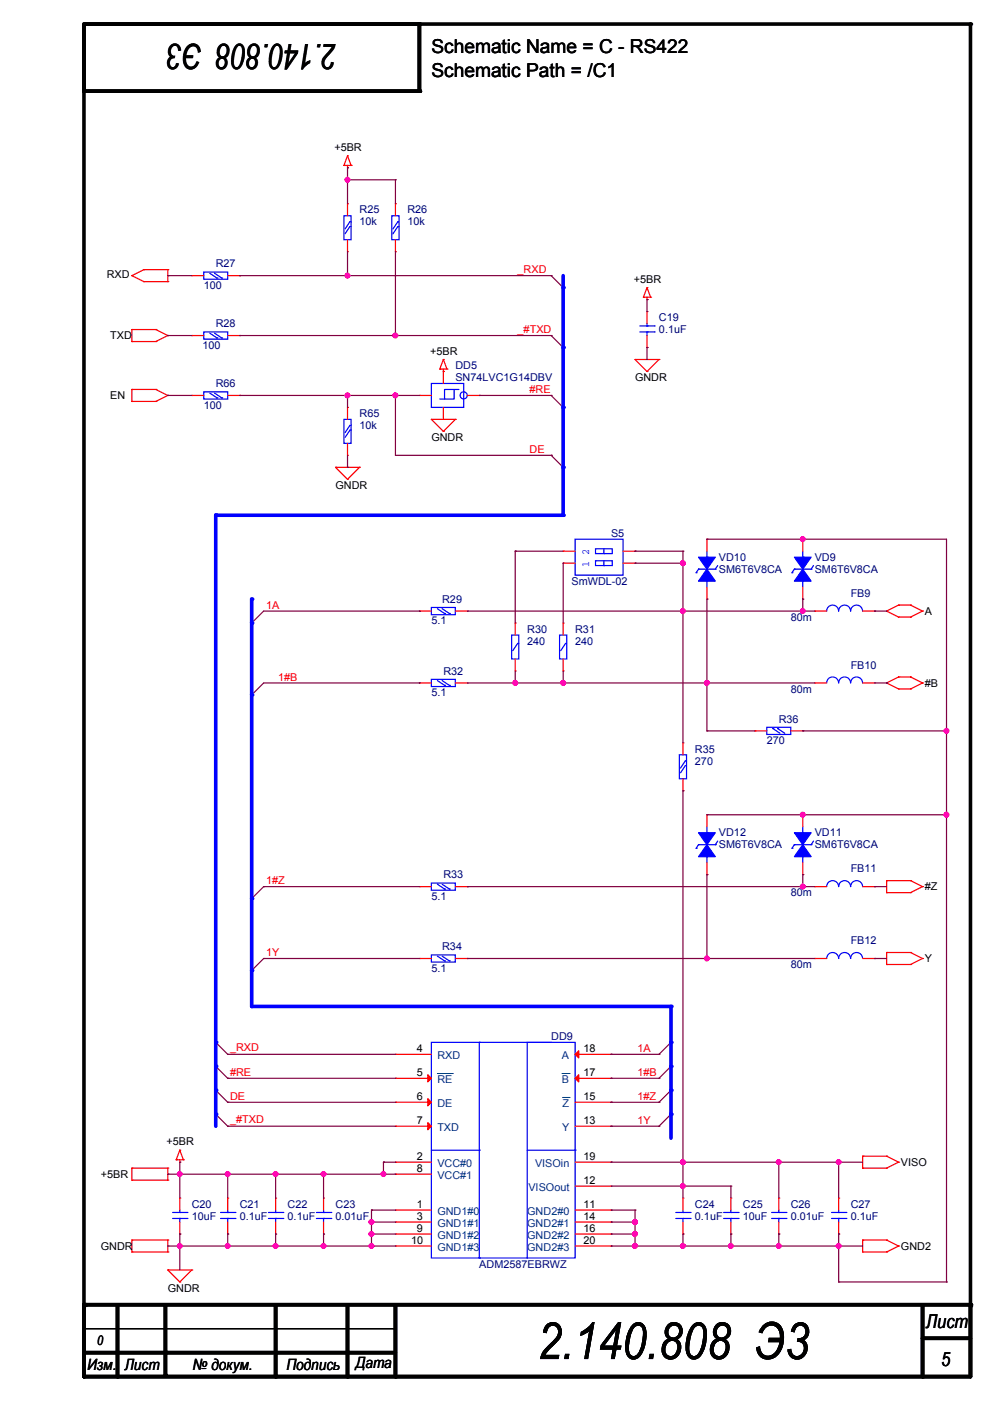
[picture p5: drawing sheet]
<svg xmlns="http://www.w3.org/2000/svg" width="210mm" height="297mm" viewBox="0 0 210 297" stroke-linecap="round" stroke-linejoin="round" font-family="sans-serif">
<path d="M17.8 5.1h188v286.8h-188v-286.5M88.9 5.1v14.2h-71.1M18.1 276.6h187.7M24.9 276.6v15.3M35.1 276.6v15M58.4 276.6v15.3M73.7 276.6v15.3M83.8 276.6v15.3M195.6 276.6v15.3M17.8 286.8h66M195.6 283.7h10.2" fill="none" stroke="#000" stroke-width=".76"/>
<g fill="#000">
<circle cx="17.8" cy="19.3" r=".38"/>
<circle cx="88.9" cy="5.1" r=".38"/>
<circle cx="88.9" cy="19.3" r=".38"/>
<circle cx="205.8" cy="5.1" r=".38"/>
<circle cx="17.8" cy="276.9" r=".38"/>
<circle cx="17.8" cy="276.6" r=".38"/>
<circle cx="18.1" cy="276.6" r=".38"/>
<circle cx="205.8" cy="276.9" r=".38"/>
<circle cx="205.8" cy="276.6" r=".38"/>
<circle cx="17.8" cy="291.9" r=".38"/>
<circle cx="17.8" cy="286.8" r=".38"/>
<circle cx="24.9" cy="291.9" r=".38"/>
<circle cx="35.1" cy="291.6" r=".38"/>
<circle cx="58.4" cy="291.9" r=".38"/>
<circle cx="73.7" cy="291.9" r=".38"/>
<circle cx="83.8" cy="291.9" r=".38"/>
<circle cx="195.6" cy="283.7" r=".38"/>
<circle cx="195.6" cy="291.9" r=".38"/>
</g>
<g fill="none" stroke="#f00" stroke-width=".25">
<path d="M72.9 35.1h.1M72.9 35.1h1.5M73.7 35.6h.1M73.7 33h.1M73.7 35.1v.5M73.7 33l-.8 2.1M73.7 33l.7 2.1M74.4 35.1h.1M28 58.4h.1M28 58.4l2.5 1.3M30.5 59.7h.1M30.5 57.2h.1"/>
<path d="M30.5 59.7h5.1M30.5 57.2l-2.5 1.2M30.5 57.2h5.1M35.6 57.2h.1M35.6 59.7h.1M35.6 57.2v2.5M40.7 58.4h.1M40.7 58.4h2.5M48.3 58.4h2.5M50.8 58.4h.1M28 69.9h.1M28 72.4h.1"/>
<path d="M28 69.9h5M28 69.9v2.5M28 72.4h5M33 69.9h.1M33 72.4h.1M33 69.9l2.6 1.2M35.6 71.1h.1M35.6 71.1l-2.6 1.3M40.7 71.1h.1M40.7 71.1h2.5M48.3 71.1h2.5M50.8 71.1h.1"/>
<path d="M93.2 78.3h.1M93.2 78.3h1.6M94 78.8h.1M94 76.2h.1M94 78.3v3M94 76.2l-.8 2.1M94 76.2l.8 2.1M94.8 78.3h.1M134.6 76.2h.1M134.6 76.2h5.1M134.6 76.2l2.6 2.6M136.4 63h.1"/>
<path d="M136.4 63h1.5M137.2 63.5h.1M137.2 61h.1M137.2 78.8h.1M137.2 66.1h.1M137.2 73.7h.1M137.2 63v.5M137.2 66.1v2.5M137.2 71.1v2.6M137.2 61l-.8 2M137.2 61l.7 2M137.9 63h.1"/>
<path d="M139.7 76.2h.1M139.7 76.2l-2.5 2.6M28 82.6h.1M28 85.1h.1M28 82.6v2.5M28 82.6h5M28 85.1h5M33 82.6h.1M33 85.1h.1M33 82.6l2.6 1.2M35.6 83.8h.1M35.6 83.8l-2.6 1.3"/>
<path d="M40.7 83.8h.1M40.7 83.8h2.5M48.3 83.8h2.5M50.8 83.8h.1M71.1 99.1h.1M71.1 99.1h5.1M71.1 99.1l2.6 2.5M76.2 99.1h.1M76.2 99.1l-2.5 2.5M88.9 83.8h.1M88.9 83.8h2.6M91.5 88.9h.1"/>
<path d="M91.5 88.9h5M91.5 88.9l2.5 2.6M94 91.5h.1M94 88.9h.1M94 86.4v2.5M96.5 88.9h.1M96.5 88.9l-2.5 2.6M99.1 83.8h2.5M101.6 83.8h.1M73.7 101.6h.1M88.9 129.6h.1M88.9 129.6h2.6"/>
<path d="M96.5 129.6h2.6M99.1 129.6h.1M172.7 129.6h.1M172.7 129.6h2.6M182.9 129.6h2.5M185.4 129.6h.1M188 129.6h.1M188 129.6l2.5 1.2M190.5 128.3h.1M190.5 130.8h.1M190.5 128.3l-2.5 1.3M190.5 128.3h2.6"/>
<path d="M190.5 130.8h2.6M193.1 128.3h.1M193.1 130.8h.1M193.1 128.3l2.5 1.3M195.6 129.6h.1M195.6 129.6l-2.5 1.2M88.9 144.8h.1M88.9 144.8h2.6M96.5 144.8h2.6M99.1 144.8h.1M144.8 157.5h.1M144.8 157.5v2.5"/>
<path d="M172.7 144.8h.1M172.7 144.8h2.6M182.9 144.8h2.5M185.4 144.8h.1M188 144.8h.1M188 144.8l2.5 1.3M190.5 143.5h.1M190.5 146.1h.1M190.5 143.5l-2.5 1.3M190.5 143.5h2.6M190.5 146.1h2.6M193.1 143.5h.1"/>
<path d="M193.1 146.1h.1M193.1 143.5l2.5 1.3M195.6 144.8h.1M195.6 144.8l-2.5 1.3M144.8 167.7h.1M144.8 165.1v2.6M188 189.3h.1M188 186.7h.1M188 186.7h5.1M188 189.3h5.1M188 186.7v2.6M193.1 186.7h.1"/>
<path d="M193.1 189.3h.1M193.1 186.7l2.5 1.3M195.6 188h.1M195.6 188l-2.5 1.3M172.7 203.2h.1M172.7 203.2h2.6M182.9 203.2h2.5M185.4 203.2h.1M188 204.5h.1M188 202h.1M188 202v2.5M188 202h5.1"/>
<path d="M188 204.5h5.1M193.1 202h.1M193.1 204.5h.1M193.1 202l2.5 1.2M195.6 203.2h.1M195.6 203.2l-2.5 1.3M83.8 223.5h.1M83.8 223.5h7.7M28 250.2h.1M28 247.7h.1M28 247.7v2.5M28 247.7h7.6"/>
<path d="M28 250.2h7.6M35.6 247.7h.1M35.6 250.2h.1M35.6 247.7v2.5M37.4 245.9h.1M37.4 245.9h1.5M38.1 246.4h.1M38.1 243.9h.1M38.1 254h.1M38.1 245.9v.5M38.1 254v2.6M38.1 259.1v2.5"/>
<path d="M38.1 243.9l-.7 2M38.1 243.9l.8 2M38.9 245.9h.1M48.3 254h.1M48.3 254v2.6M48.3 259.1v2.5M58.4 254h.1M58.4 254v2.6M58.4 259.1v2.5M68.6 254h.1M68.6 254v2.6M68.6 259.1v2.5"/>
<path d="M83.8 246.4h.1M83.8 259.1h.1M83.8 246.4h7.7M83.8 259.1h7.7M144.8 254h.1M144.8 254v2.6M144.8 259.1v2.5M155 254h.1M155 254v2.6M155 259.1v2.5M165.1 254h.1M165.1 254v2.6"/>
<path d="M165.1 259.1v2.5M177.8 254h.1M177.8 254v2.6M177.8 259.1v2.5M182.9 247.7h.1M182.9 245.1h.1M182.9 247.7h5.1M182.9 245.1h5.1M182.9 245.1v2.6M188 245.1h.1M188 247.7h.1M188 245.1l2.5 1.3"/>
<path d="M190.5 246.4h.1M190.5 246.4l-2.5 1.3M28 265.5h.1M28 262.9h.1M28 262.9v2.6M28 262.9h7.6M28 265.5h7.6M35.6 262.9h.1M35.6 265.5h.1M35.6 269.3h.1M35.6 262.9v2.6M35.6 269.3h5.1"/>
<path d="M35.6 269.3l2.5 2.5M38.1 271.8h.1M38.1 261.6h.1M40.7 269.3h.1M40.7 269.3l-2.6 2.5M48.3 261.6h.1M58.4 261.6h.1M68.6 261.6h.1M144.8 261.6h.1M155 261.6h.1M165.1 261.6h.1M177.8 261.6h.1"/>
<path d="M182.9 265.5h.1M182.9 262.9h.1M182.9 262.9h5.1M182.9 265.5h5.1M182.9 262.9v2.6M188 262.9h.1M188 265.5h.1M188 262.9l2.5 1.3M190.5 264.2h.1M190.5 264.2l-2.5 1.3"/>
</g>
<g fill="none" stroke="#800040" stroke-width=".25">
<path d="M116.9 58.4h.1M116.9 58.4l2.5 2.6M116.9 71.1h.1M116.9 71.1l2.5 2.6M116.9 83.8h.1M116.9 96.5h.1M116.9 83.8l2.5 2.6M116.9 96.5l2.5 2.6M53.4 132.1h.1M55.9 129.6l-2.5 2.5M53.4 147.3h.1M55.9 144.8l-2.5 2.5"/>
<path d="M53.4 190.5h.1M55.9 188l-2.5 2.5M53.4 205.8h.1M55.9 203.2l-2.5 2.6M45.7 221h.1M45.7 236.2h.1M45.7 226.1h.1M45.7 231.2h.1M45.7 221l2.6 2.5M45.7 236.2l2.6 2.6M45.7 226.1l2.6 2.5M45.7 231.2l2.6 2.5"/>
<path d="M139.7 223.5h.1M139.7 228.6h.1M139.7 233.7h.1M139.7 238.8h.1M142.3 221l-2.6 2.5M142.3 226.1l-2.6 2.5M142.3 231.2l-2.6 2.5M142.3 236.2l-2.6 2.6"/>
</g>
<path d="M17.8 277.4h.1M17.8 276.9v.5M17.8 281.7h.1M17.8 281.7h66" fill="none" stroke="#000" stroke-width=".25"/>
<g fill="none" stroke="#00f" stroke-width=".25">
<path d="M43.2 57.7h5.1v1.5h-5.1zM44.5 57.9l1.5 1M45.5 57.9l1.5 1M46 58.9h.1M47 58.9h.1M43.2 70.4h5.1v1.5h-5.1zM44.5 70.6l1.5 1M45.5 70.6l1.5 1M46 71.6h.1M47 71.6h.1M135.7 70.4h3M135.7 69.1h3"/>
<path d="M137.2 69.1h.1M137.2 70.4h.1M137.2 68.6v.5M137.2 70.4v.7M138.7 70.4h.1M138.7 69.1h.1M43.2 83.1h5.1v1.5h-5.1zM44.5 83.3l1.5 1M45.5 83.3l1.5 1M46 84.3h.1M47 84.3h.1M91.5 81.3h6.8v5.1h-6.8z"/>
<path d="M96.3 82.6v2h-3.1M97.3 82.6h-3v2M91.5 128.8h5v1.5h-5zM92.7 129.1l1.6 1M93.7 129.1l1.6 1M94.3 130.1h.1M95.3 130.1h.1M175.3 129.6a1.26 1.26 0 0 1 1.2-1.3 1.26 1.26 0 0 1 1.3 1.3M177.8 129.6a1.26 1.26 0 0 1 1.3-1.3 1.26 1.26 0 0 1 1.2 1.3M180.4 129.6a1.26 1.26 0 0 1 1.2-1.3 1.26 1.26 0 0 1 1.3 1.3M91.5 144h5v1.6h-5zM92.7 144.3l1.6 1"/>
<path d="M93.7 144.3l1.6 1M94.3 145.3h.1M95.3 145.3h.1M175.3 144.8a1.26 1.26 0 0 1 1.2-1.3 1.26 1.26 0 0 1 1.3 1.3M177.8 144.8a1.26 1.26 0 0 1 1.3-1.3 1.26 1.26 0 0 1 1.2 1.3M180.4 144.8a1.26 1.26 0 0 1 1.2-1.3 1.26 1.26 0 0 1 1.3 1.3M144 160h1.6v5.1h-1.6zM145.3 162.3h.1M145.3 161.3h.1M145.3 162.3l-1 1.6M145.3 161.3l-1 1.5M175.3 203.2a1.26 1.26 0 0 1 1.2-1.2 1.26 1.26 0 0 1 1.3 1.2"/>
<path d="M177.8 203.2a1.26 1.26 0 0 1 1.3-1.2 1.26 1.26 0 0 1 1.2 1.2M180.4 203.2a1.26 1.26 0 0 1 1.2-1.2 1.26 1.26 0 0 1 1.3 1.2M91.5 221h10.1v45.7h-10.1zM101.6 221h.1M101.6 221h15.3M111.8 221h10.1v45.7h-10.1zM36.6 258.3h3M36.6 257.1h3M38.1 257.1h.1M38.1 258.3h.1M38.1 256.6v.5M38.1 258.3v.8"/>
<path d="M39.6 258.3h.1M39.6 257.1h.1M46.8 258.3h3M46.8 257.1h3M48.3 257.1h.1M48.3 258.3h.1M48.3 256.6v.5M48.3 258.3v.8M49.8 258.3h.1M49.8 257.1h.1M56.9 258.3h3.1M56.9 257.1h3.1"/>
<path d="M58.4 257.1h.1M58.4 258.3h.1M58.4 256.6v.5M58.4 258.3v.8M60 258.3h.1M60 257.1h.1M67.1 258.3h3M67.1 257.1h3M68.6 257.1h.1M68.6 258.3h.1M68.6 256.6v.5M68.6 258.3v.8"/>
<path d="M70.1 258.3h.1M70.1 257.1h.1M91.5 243.9h10.1M101.6 243.9h.1M111.8 243.9h10.1M121.9 243.9h.1M143.3 258.3h3M143.3 257.1h3M144.8 257.1h.1M144.8 258.3h.1M144.8 256.6v.5M144.8 258.3v.8"/>
<path d="M146.3 258.3h.1M146.3 257.1h.1M153.4 258.3h3.1M153.4 257.1h3.1M155 257.1h.1M155 258.3h.1M155 256.6v.5M155 258.3v.8M156.5 258.3h.1M156.5 257.1h.1M163.6 258.3h3M163.6 257.1h3"/>
<path d="M165.1 257.1h.1M165.1 258.3h.1M165.1 256.6v.5M165.1 258.3v.8M166.6 258.3h.1M166.6 257.1h.1M176.3 258.3h3M176.3 257.1h3M177.8 257.1h.1M177.8 258.3h.1M177.8 256.6v.5M177.8 258.3v.8"/>
<path d="M179.3 258.3h.1M179.3 257.1h.1M101.6 266.7h.1M101.6 266.7h10.2"/>
<circle cx="98.3" cy="83.8" r=".76"/>
</g>
<path d="M90.7 227.9l.8 .7-.8 .8z" fill="#f00"/>
<path d="M83.8 228.6h.1M83.8 228.6h7.7M90.7 227.9l.8 .7-.8 .8z" fill="none" stroke="#f00" stroke-width=".25"/>
<path d="M92.7 227.6h3.2M95.9 227.6h.1" fill="none" stroke="#004080" stroke-width=".21"/>
<path d="M90.7 232.9l.8 .8-.8 .8z" fill="#f00"/>
<path d="M83.8 233.7h.1M83.8 233.7h7.7M90.7 232.9l.8 .8-.8 .8z" fill="none" stroke="#f00" stroke-width=".25"/>
<path d="M90.7 238l.8 .8-.8 .7z" fill="#f00"/>
<g fill="none" stroke="#f00" stroke-width=".25">
<path d="M83.8 238.8h.1M83.8 238.8h7.7M90.7 238l.8 .8-.8 .7zM121.9 238.8h7.7M121.9 233.7h7.7M129.6 238.8h.1M129.6 233.7h.1M83.8 248.9h.1M83.8 248.9h7.7M121.9 256.6h7.7M121.9 251.5h7.7M121.9 259.1h7.7"/>
<path d="M129.6 256.6h.1M129.6 251.5h.1M129.6 259.1h.1M83.8 264.2h.1M83.8 261.6h.1M83.8 264.2h7.7M83.8 261.6h7.7M121.9 261.6h7.7M129.6 261.6h.1"/>
</g>
<path d="M119.3 232.7h1.4M120.7 232.7h.1" fill="none" stroke="#004080" stroke-width=".21"/>
<path d="M122.7 227.9v1.5l-.8-.8z" fill="#f00"/>
<path d="M121.9 228.6h7.7M122.7 227.9v1.5l-.8-.8zM129.6 228.6h.1" fill="none" stroke="#f00" stroke-width=".25"/>
<path d="M119.1 227.6h1.6M120.7 227.6h.1" fill="none" stroke="#004080" stroke-width=".21"/>
<path d="M122.7 222.8v1.5l-.8-.8z" fill="#f00"/>
<g fill="none" stroke="#f00" stroke-width=".25">
<path d="M172.7 188h.1M172.7 188h2.6M182.9 188h2.5M185.4 188h.1M121.9 223.5h7.7M122.7 222.8v1.5l-.8-.8zM129.6 223.5h.1M83.8 256.6h.1M83.8 256.6h7.7M121.9 246.4h7.7M129.6 246.4h.1M121.9 264.2h7.7"/>
<path d="M129.6 264.2h.1"/>
</g>
<path d="M175.3 188a1.26 1.26 0 0 1 1.2-1.3 1.26 1.26 0 0 1 1.3 1.3M177.8 188a1.26 1.26 0 0 1 1.3-1.3 1.26 1.26 0 0 1 1.2 1.3M180.4 188a1.26 1.26 0 0 1 1.2-1.3 1.26 1.26 0 0 1 1.3 1.3" fill="none" stroke="#00f" stroke-width=".25"/>
<path d="M168.4 118.1h3.6l-1.8 2.6z" fill-rule="evenodd" fill="#00f"/>
<path d="M168.4 118.1h3.6l-1.8 2.6zM168.4 120.7h.1M168.4 120.7h3.6" fill="none" stroke="#00f" stroke-width=".25"/>
<path d="M170.2 120.7l1.8 2.5h-3.6z" fill-rule="evenodd" fill="#00f"/>
<path d="M170.2 118.1h.1M170.2 116.9v1.2M172.5 119.9l-.5 .8M167.9 121.4h.1M168.4 120.7l-.5 .7M170.2 120.7l1.8 2.5h-3.6zM170.2 123.2h.1M170.2 123.2v1.3M172 120.7h.1" fill="none" stroke="#00f" stroke-width=".25"/>
<path d="M170.2 114.3h.1M170.2 114.3v2.6M170.2 127h.1M170.2 124.5v2.5" fill="none" stroke="#f00" stroke-width=".25"/>
<path d="M148.1 176.6h3.6l-1.8 2.5z" fill-rule="evenodd" fill="#00f"/>
<path d="M148.1 176.6h3.6l-1.8 2.5zM148.1 179.1h.1M148.1 179.1h3.6" fill="none" stroke="#00f" stroke-width=".25"/>
<path d="M149.9 179.1l1.8 2.5h-3.6z" fill-rule="evenodd" fill="#00f"/>
<path d="M147.6 179.9h.1M148.1 179.1l-.5 .8M149.9 179.1l1.8 2.5h-3.6zM149.9 176.6h.1M149.9 175.3v1.3M151.7 179.1h.1M152.2 178.3l-.5 .8M149.9 181.6h.1M149.9 181.6v1.3" fill="none" stroke="#00f" stroke-width=".25"/>
<path d="M149.9 172.7h.1M149.9 172.7v2.6M149.9 185.4h.1M149.9 182.9v2.5" fill="none" stroke="#f00" stroke-width=".25"/>
<path d="M148.1 118.1h3.6l-1.8 2.6z" fill-rule="evenodd" fill="#00f"/>
<path d="M148.1 118.1h3.6l-1.8 2.6zM148.1 120.7h.1M148.1 120.7h3.6" fill="none" stroke="#00f" stroke-width=".25"/>
<path d="M149.9 120.7l1.8 2.5h-3.6z" fill-rule="evenodd" fill="#00f"/>
<g fill="none" stroke="#00f" stroke-width=".25">
<path d="M121.9 114.3h10.2v7.6h-10.2zM126.3 116.4h3.5v1h-3.5zM126.3 118.9h3.5v1h-3.5zM128 119.9h.1M128 117.4h.1M128 116.4v1M128 118.9v1M149.9 118.1h.1M149.9 116.9v1.2M152.2 119.9l-.5 .8M108.5 134.6h1.5v5.1h-1.5zM109.7 136.4h.1"/>
<path d="M109.7 136.4l-1 1.5M147.6 121.4h.1M148.1 120.7l-.5 .7M149.9 120.7l1.8 2.5h-3.6zM149.9 123.2h.1M149.9 123.2v1.3M151.7 120.7h.1M91.5 187.2h5v1.5h-5zM92.7 187.5l1.6 1M93.7 187.5l1.6 1M94.3 188.5h.1M95.3 188.5h.1"/>
<path d="M91.5 202.5h5v1.5h-5zM92.7 202.7l1.6 1M93.7 202.7l1.6 1M94.3 203.7h.1M95.3 203.7h.1"/>
</g>
<g fill="none" stroke="#f00" stroke-width=".25">
<path d="M119.4 119.4h.1M119.4 116.9h.1M119.4 119.4h2.5M119.4 116.9h2.5M132.1 119.4h2.5M132.1 116.9h2.5M134.6 116.9h.1M134.6 119.4h.1M149.9 114.3h.1M149.9 114.3v2.6M109.2 132.1h.1M109.2 132.1v2.5"/>
<path d="M109.2 139.7v2.6M149.9 127h.1M149.9 124.5v2.5M109.2 142.3h.1M88.9 188h.1M88.9 188h2.6M96.5 188h2.6M99.1 188h.1M88.9 203.2h.1M88.9 203.2h2.6M96.5 203.2h2.6M99.1 203.2h.1"/>
</g>
<path d="M168.4 176.6h3.6l-1.8 2.5z" fill-rule="evenodd" fill="#00f"/>
<path d="M168.4 176.6h3.6l-1.8 2.5zM168.4 179.1h.1M168.4 179.1h3.6" fill="none" stroke="#00f" stroke-width=".25"/>
<path d="M170.2 179.1l1.8 2.5h-3.6z" fill-rule="evenodd" fill="#00f"/>
<g fill="none" stroke="#00f" stroke-width=".25">
<path d="M72.9 45.7h1.5v5.1h-1.5zM74.2 48h.1M74.2 47h.1M74.2 48l-1 1.6M74.2 47l-1 1.5M83.1 45.7h1.5v5.1h-1.5zM84.3 48h.1M84.3 47h.1M84.3 48l-1 1.6M84.3 47l-1 1.5M72.9 88.9h1.5v5.1h-1.5zM74.2 91.2h.1"/>
<path d="M74.2 90.2h.1M74.2 91.2l-1 1.5M74.2 90.2l-1 1.5M118.6 134.6h1.6v5.1h-1.6zM119.9 136.4h.1M119.9 136.4l-1 1.5M162.6 154.2h5.1v1.5h-5.1zM163.9 154.5h.1M163.9 154.5l1.5 1M164.9 154.5h.1M164.9 154.5l1.5 1M167.9 179.9h.1"/>
<path d="M168.4 179.1l-.5 .8M170.2 179.1l1.8 2.5h-3.6zM170.2 176.6h.1M170.2 175.3v1.3M172 179.1h.1M172.5 178.3l-.5 .8M170.2 181.6h.1M170.2 181.6v1.3"/>
</g>
<g fill="none" stroke="#f00" stroke-width=".25">
<path d="M73.7 53.4h.1M73.7 43.2h.1M73.7 43.2v2.5M73.7 50.8v2.6M83.8 53.4h.1M83.8 43.2h.1M83.8 43.2v2.5M83.8 50.8v2.6M73.7 96.5h.1M73.7 86.4h.1M73.7 86.4v2.5M73.7 94v2.5"/>
<path d="M119.4 132.1h.1M119.4 132.1v2.5M119.4 139.7v2.6M119.4 142.3h.1M160 155h.1M160 155h2.6M167.7 155h2.5M170.2 155h.1M170.2 172.7h.1M170.2 172.7v2.6M170.2 185.4h.1M170.2 182.9v2.5"/>
</g>
<path d="M170.2 188h.1M170.2 185.4h.1M170.2 188h2.5M170.2 185.4v2.6M38.1 264.2h.1M38.1 264.2v5.1M68.6 264.2h.1M68.6 264.2h10.2" fill="none" stroke="#800040" stroke-width=".25"/>
<circle cx="78.7" cy="264.2" r=".5" fill="#f0f"/>
<circle cx="78.7" cy="264.2" r=".5" fill="none" stroke="#f0f" stroke-width=".25"/>
<circle cx="68.6" cy="264.2" r=".5" fill="#f0f"/>
<circle cx="68.6" cy="264.2" r=".5" fill="none" stroke="#f0f" stroke-width=".25"/>
<path d="M99.1 144.8h10.1M109.2 144.8h.1M38.1 246.4h.1M38.1 246.4v2.5M78.8 264.2h.1M78.8 264.2h5" fill="none" stroke="#800040" stroke-width=".25"/>
<circle cx="109.2" cy="144.8" r=".5" fill="#f0f"/>
<circle cx="109.2" cy="144.8" r=".5" fill="none" stroke="#f0f" stroke-width=".25"/>
<path d="M73.7 35.6h.1M73.7 38.1h.1M73.7 35.6v2.5M73.7 38.1h10.1M83.8 38.1h.1M83.8 38.1v5.1" fill="none" stroke="#800040" stroke-width=".25"/>
<circle cx="73.7" cy="38.1" r=".5" fill="#f0f"/>
<circle cx="73.7" cy="38.1" r=".5" fill="none" stroke="#f0f" stroke-width=".25"/>
<path d="M170.2 172.7h.1M170.2 172.7h30.5" fill="none" stroke="#800040" stroke-width=".25"/>
<path d="M45.7 221v5.1" fill="none" stroke="#00f" stroke-width=".76"/>
<circle cx="45.7" cy="221" r=".38" fill="#00f"/>
<path d="M170.2 114.3h.1M170.2 114.3h30.5M38.1 248.9h.1M38.1 248.9v5.1" fill="none" stroke="#800040" stroke-width=".25"/>
<path d="M142.3 213.4v7.6" fill="none" stroke="#00f" stroke-width=".76"/>
<circle cx="142.3" cy="213.4" r=".38" fill="#00f"/>
<path d="M53.4 213.4h88.9" fill="none" stroke="#00f" stroke-width=".76"/>
<circle cx="53.4" cy="213.4" r=".38" fill="#00f"/>
<path d="M53.4 127v5.1" fill="none" stroke="#00f" stroke-width=".76"/>
<circle cx="53.4" cy="127" r=".38" fill="#00f"/>
<path d="M129.6 223.5h.1M129.6 228.6h.1M129.6 233.7h.1M129.6 238.8h.1M129.6 223.5h10.1M129.6 228.6h10.1M129.6 233.7h10.1M129.6 238.8h10.1" fill="none" stroke="#800040" stroke-width=".25"/>
<path d="M142.3 221v5.1" fill="none" stroke="#00f" stroke-width=".76"/>
<circle cx="142.3" cy="221" r=".38" fill="#00f"/>
<path d="M142.3 226.1v5.1" fill="none" stroke="#00f" stroke-width=".76"/>
<circle cx="142.3" cy="226.1" r=".38" fill="#00f"/>
<path d="M142.3 231.2v5" fill="none" stroke="#00f" stroke-width=".76"/>
<circle cx="142.3" cy="231.2" r=".38" fill="#00f"/>
<path d="M142.3 236.2v5.1" fill="none" stroke="#00f" stroke-width=".76"/>
<circle cx="142.3" cy="236.2" r=".38" fill="#00f"/>
<path d="M53.4 132.1v15.2" fill="none" stroke="#00f" stroke-width=".76"/>
<circle cx="53.4" cy="132.1" r=".38" fill="#00f"/>
<path d="M53.4 205.8v7.6" fill="none" stroke="#00f" stroke-width=".76"/>
<circle cx="53.4" cy="205.8" r=".38" fill="#00f"/>
<path d="M53.4 190.5v15.3" fill="none" stroke="#00f" stroke-width=".76"/>
<circle cx="53.4" cy="190.5" r=".38" fill="#00f"/>
<path d="M53.4 147.3v43.2" fill="none" stroke="#00f" stroke-width=".76"/>
<circle cx="53.4" cy="147.3" r=".38" fill="#00f"/>
<path d="M35.6 71.1h.1M35.6 71.1h5.1M83.8 71.1h.1M83.8 71.1h33.1M170.2 129.6h.1M170.2 127h.1M170.2 129.6h2.5M170.2 127v2.6" fill="none" stroke="#800040" stroke-width=".25"/>
<circle cx="83.8" cy="71.1" r=".5" fill="#f0f"/>
<circle cx="83.8" cy="71.1" r=".5" fill="none" stroke="#f0f" stroke-width=".25"/>
<path d="M73.7 58.4h.1M73.7 53.4v5M73.7 58.4h43.2" fill="none" stroke="#800040" stroke-width=".25"/>
<circle cx="73.7" cy="58.4" r=".5" fill="#f0f"/>
<circle cx="73.7" cy="58.4" r=".5" fill="none" stroke="#f0f" stroke-width=".25"/>
<path d="M35.6 58.4h.1M35.6 58.4h5.1M83.8 53.4v17.7M83.8 71.1h.1M38.1 248.9h.1M38.1 248.9h10.2M38.1 264.2h.1M38.1 264.2h20.3M48.3 264.2h.1" fill="none" stroke="#800040" stroke-width=".25"/>
<circle cx="58.4" cy="264.2" r=".5" fill="#f0f"/>
<circle cx="58.4" cy="264.2" r=".5" fill="none" stroke="#f0f" stroke-width=".25"/>
<circle cx="48.3" cy="264.2" r=".5" fill="#f0f"/>
<circle cx="48.3" cy="264.2" r=".5" fill="none" stroke="#f0f" stroke-width=".25"/>
<path d="M38.1 261.6h.1M38.1 261.6v2.6" fill="none" stroke="#800040" stroke-width=".25"/>
<circle cx="38.1" cy="264.2" r=".5" fill="#f0f"/>
<circle cx="38.1" cy="264.2" r=".5" fill="none" stroke="#f0f" stroke-width=".25"/>
<path d="M68.6 248.9h.1M68.6 248.9v5.1M68.6 248.9h12.7M48.3 261.6h.1M48.3 261.6v2.6M58.4 261.6h.1M58.4 264.2h.1M58.4 261.6v2.6M68.6 261.6h.1M68.6 261.6v2.6h-10.2" fill="none" stroke="#800040" stroke-width=".25"/>
<circle cx="81.3" cy="248.9" r=".5" fill="#f0f"/>
<circle cx="81.3" cy="248.9" r=".5" fill="none" stroke="#f0f" stroke-width=".25"/>
<circle cx="68.6" cy="248.9" r=".5" fill="#f0f"/>
<circle cx="68.6" cy="248.9" r=".5" fill="none" stroke="#f0f" stroke-width=".25"/>
<path d="M48.3 248.9h.1M48.3 248.9h20.3M48.3 248.9v5.1M58.4 248.9h.1M58.4 248.9v5.1" fill="none" stroke="#800040" stroke-width=".25"/>
<circle cx="58.4" cy="248.9" r=".5" fill="#f0f"/>
<circle cx="58.4" cy="248.9" r=".5" fill="none" stroke="#f0f" stroke-width=".25"/>
<circle cx="48.3" cy="248.9" r=".5" fill="#f0f"/>
<circle cx="48.3" cy="248.9" r=".5" fill="none" stroke="#f0f" stroke-width=".25"/>
<path d="M78.8 256.6h.1M78.8 259.1h.1M78.8 256.6h5M78.8 256.6v7.6M78.8 259.1h5M81.3 248.9h.1M81.3 246.4h.1M81.3 248.9h2.5M81.3 246.4v2.5M78.8 261.6h.1M78.8 261.6h5" fill="none" stroke="#800040" stroke-width=".25"/>
<circle cx="78.7" cy="261.6" r=".5" fill="#f0f"/>
<circle cx="78.7" cy="261.6" r=".5" fill="none" stroke="#f0f" stroke-width=".25"/>
<circle cx="78.7" cy="259.1" r=".5" fill="#f0f"/>
<circle cx="78.7" cy="259.1" r=".5" fill="none" stroke="#f0f" stroke-width=".25"/>
<path d="M165.1 246.4h.1M165.1 246.4h12.7M165.1 246.4v7.6M177.8 246.4h.1M177.8 246.4v7.6M165.1 264.2h12.7M177.8 264.2h.1" fill="none" stroke="#800040" stroke-width=".25"/>
<circle cx="177.8" cy="246.4" r=".5" fill="#f0f"/>
<circle cx="177.8" cy="246.4" r=".5" fill="none" stroke="#f0f" stroke-width=".25"/>
<path d="M129.6 251.5h15.2M144.8 251.5h.1" fill="none" stroke="#800040" stroke-width=".25"/>
<circle cx="144.8" cy="251.5" r=".5" fill="#f0f"/>
<circle cx="144.8" cy="251.5" r=".5" fill="none" stroke="#f0f" stroke-width=".25"/>
<path d="M129.6 246.4h.1M129.6 246.4h15.2M144.8 246.4h.1M144.8 246.4v5.1M129.6 264.2h.1M129.6 264.2h5" fill="none" stroke="#800040" stroke-width=".25"/>
<circle cx="134.6" cy="264.2" r=".5" fill="#f0f"/>
<circle cx="134.6" cy="264.2" r=".5" fill="none" stroke="#f0f" stroke-width=".25"/>
<path d="M144.8 261.6h.1M144.8 261.6v2.6" fill="none" stroke="#800040" stroke-width=".25"/>
<circle cx="144.8" cy="264.2" r=".5" fill="#f0f"/>
<circle cx="144.8" cy="264.2" r=".5" fill="none" stroke="#f0f" stroke-width=".25"/>
<path d="M144.8 264.2h.1M144.8 264.2h20.3M155 261.6h.1M155 264.2h.1M155 261.6v2.6" fill="none" stroke="#800040" stroke-width=".25"/>
<circle cx="165.1" cy="264.2" r=".5" fill="#f0f"/>
<circle cx="165.1" cy="264.2" r=".5" fill="none" stroke="#f0f" stroke-width=".25"/>
<circle cx="154.9" cy="264.2" r=".5" fill="#f0f"/>
<circle cx="154.9" cy="264.2" r=".5" fill="none" stroke="#f0f" stroke-width=".25"/>
<path d="M129.6 256.6h.1M129.6 259.1h.1M129.6 256.6h5M134.6 256.6h.1M134.6 256.6v2.5h-5M134.6 264.2h.1M134.6 264.2h10.2" fill="none" stroke="#800040" stroke-width=".25"/>
<circle cx="134.6" cy="259.1" r=".5" fill="#f0f"/>
<circle cx="134.6" cy="259.1" r=".5" fill="none" stroke="#f0f" stroke-width=".25"/>
<path d="M134.6 259.1h.1M134.6 259.1v2.5" fill="none" stroke="#800040" stroke-width=".25"/>
<circle cx="134.6" cy="261.6" r=".5" fill="#f0f"/>
<circle cx="134.6" cy="261.6" r=".5" fill="none" stroke="#f0f" stroke-width=".25"/>
<path d="M144.8 167.7h.1M144.8 167.7v78.7M177.8 246.4h.1M177.8 246.4h5.1M129.6 261.6h.1M129.6 261.6h5M134.6 261.6h.1M134.6 261.6v2.6" fill="none" stroke="#800040" stroke-width=".25"/>
<circle cx="144.8" cy="246.4" r=".5" fill="#f0f"/>
<circle cx="144.8" cy="246.4" r=".5" fill="none" stroke="#f0f" stroke-width=".25"/>
<path d="M144.8 246.4h.1M144.8 246.4h20.3" fill="none" stroke="#800040" stroke-width=".25"/>
<circle cx="165.1" cy="246.4" r=".5" fill="#f0f"/>
<circle cx="165.1" cy="246.4" r=".5" fill="none" stroke="#f0f" stroke-width=".25"/>
<path d="M35.6 248.9h.1M35.6 248.9h2.5" fill="none" stroke="#800040" stroke-width=".25"/>
<circle cx="38.1" cy="248.9" r=".5" fill="#f0f"/>
<circle cx="38.1" cy="248.9" r=".5" fill="none" stroke="#f0f" stroke-width=".25"/>
<path d="M48.3 238.8h.1M48.3 238.8h35.5M35.6 264.2h.1M35.6 264.2h2.5" fill="none" stroke="#800040" stroke-width=".25"/>
<path d="M119.4 58.4v2.6" fill="none" stroke="#00f" stroke-width=".76"/>
<circle cx="119.4" cy="61" r=".38" fill="#00f"/>
<path d="M45.7 109.2h73.7" fill="none" stroke="#00f" stroke-width=".76"/>
<circle cx="45.7" cy="109.2" r=".38" fill="#00f"/>
<path d="M45.7 109.2v111.8" fill="none" stroke="#00f" stroke-width=".76"/>
<circle cx="45.7" cy="109.2" r=".38" fill="#00f"/>
<path d="M48.3 223.5h.1M48.3 233.7h.1M48.3 228.6h.1M48.3 223.5h35.5M48.3 233.7h35.5M48.3 228.6h35.5" fill="none" stroke="#800040" stroke-width=".25"/>
<path d="M119.4 73.7v12.7" fill="none" stroke="#00f" stroke-width=".76"/>
<circle cx="119.4" cy="86.4" r=".38" fill="#00f"/>
<path d="M73.7 38.1h.1M73.7 38.1v5.1M137.2 63.5h.1M137.2 73.7h.1M137.2 63.5v2.6M137.2 73.7v2.5M200.7 172.7v99.1M200.7 271.8h.1" fill="none" stroke="#800040" stroke-width=".25"/>
<circle cx="200.7" cy="172.7" r=".5" fill="#f0f"/>
<circle cx="200.7" cy="172.7" r=".5" fill="none" stroke="#f0f" stroke-width=".25"/>
<path d="M99.1 188h.1M99.1 188h71.1" fill="none" stroke="#800040" stroke-width=".25"/>
<circle cx="170.2" cy="188" r=".5" fill="#f0f"/>
<circle cx="170.2" cy="188" r=".5" fill="none" stroke="#f0f" stroke-width=".25"/>
<path d="M149.9 114.3h.1M149.9 114.3h20.3" fill="none" stroke="#800040" stroke-width=".25"/>
<circle cx="170.2" cy="114.3" r=".5" fill="#f0f"/>
<circle cx="170.2" cy="114.3" r=".5" fill="none" stroke="#f0f" stroke-width=".25"/>
<path d="M200.7 114.3v40.7M200.7 155h.1" fill="none" stroke="#800040" stroke-width=".25"/>
<circle cx="200.7" cy="154.9" r=".5" fill="#f0f"/>
<circle cx="200.7" cy="154.9" r=".5" fill="none" stroke="#f0f" stroke-width=".25"/>
<path d="M99.1 129.6h45.7M144.8 129.6h.1M99.1 203.2h.1M99.1 203.2h50.8" fill="none" stroke="#800040" stroke-width=".25"/>
<circle cx="149.9" cy="203.2" r=".5" fill="#f0f"/>
<circle cx="149.9" cy="203.2" r=".5" fill="none" stroke="#f0f" stroke-width=".25"/>
<path d="M144.8 116.9h.1M144.8 116.9v2.5M55.9 129.6h33M88.9 129.6h.1M55.9 144.8h33M88.9 144.8h.1M149.9 172.7h.1M149.9 172.7h20.3M55.9 188h.1M55.9 188h33M55.9 203.2h.1M55.9 203.2h33" fill="none" stroke="#800040" stroke-width=".25"/>
<circle cx="170.2" cy="172.7" r=".5" fill="#f0f"/>
<circle cx="170.2" cy="172.7" r=".5" fill="none" stroke="#f0f" stroke-width=".25"/>
<g fill="none" stroke="#800040" stroke-width=".25">
<path d="M50.8 58.4h.1M50.8 58.4h22.9M50.8 71.1h.1M50.8 71.1h33M109.2 116.9h.1M109.2 116.9h10.2M134.6 116.9h.1M134.6 119.4h.1M134.6 116.9h10.2M134.6 119.4h10.2M144.8 119.4h.1M144.8 119.4v10.2"/>
<path d="M149.9 127h.1M149.9 127v17.8M185.4 129.6h.1M185.4 129.6h2.6M185.4 144.8h2.6M188 144.8h.1M185.4 188h.1M185.4 188h2.6M149.9 203.2h.1M149.9 203.2h22.8M185.4 203.2h.1M185.4 203.2h2.6"/>
<path d="M177.8 261.6h.1M177.8 271.8h.1M177.8 261.6v2.6M177.8 271.8h22.9"/>
</g>
<circle cx="144.8" cy="119.4" r=".5" fill="#f0f"/>
<circle cx="144.8" cy="119.4" r=".5" fill="none" stroke="#f0f" stroke-width=".25"/>
<path d="M109.2 116.9h.1M109.2 116.9v15.2M119.4 119.4h.1M119.4 119.4v12.7M149.9 185.4h.1M149.9 185.4v17.8" fill="none" stroke="#800040" stroke-width=".25"/>
<path d="M45.7 236.2v2.6" fill="none" stroke="#00f" stroke-width=".76"/>
<circle cx="45.7" cy="236.2" r=".38" fill="#00f"/>
<path d="M45.7 226.1v5.1" fill="none" stroke="#00f" stroke-width=".76"/>
<circle cx="45.7" cy="226.1" r=".38" fill="#00f"/>
<path d="M45.7 231.2v5" fill="none" stroke="#00f" stroke-width=".76"/>
<circle cx="45.7" cy="231.2" r=".38" fill="#00f"/>
<path d="M83.8 83.8h.1M83.8 83.8v12.7h33.1M83.8 83.8h5.1M101.6 83.8h.1M101.6 83.8h15.3M116.9 96.5h.1" fill="none" stroke="#800040" stroke-width=".25"/>
<path d="M119.4 86.4v12.7" fill="none" stroke="#00f" stroke-width=".76"/>
<circle cx="119.4" cy="99.1" r=".38" fill="#00f"/>
<path d="M119.4 99.1v10.1" fill="none" stroke="#00f" stroke-width=".76"/>
<circle cx="119.4" cy="109.2" r=".38" fill="#00f"/>
<path d="M73.7 83.8h.1M73.7 83.8v2.6M73.7 83.8h10.1M83.8 83.8h.1" fill="none" stroke="#800040" stroke-width=".25"/>
<circle cx="83.8" cy="83.8" r=".5" fill="#f0f"/>
<circle cx="83.8" cy="83.8" r=".5" fill="none" stroke="#f0f" stroke-width=".25"/>
<path d="M35.6 83.8h.1M35.6 83.8h5.1M50.8 83.8h.1M50.8 83.8h22.9M73.7 99.1h.1M73.7 96.5v2.6" fill="none" stroke="#800040" stroke-width=".25"/>
<circle cx="73.7" cy="83.8" r=".5" fill="#f0f"/>
<circle cx="73.7" cy="83.8" r=".5" fill="none" stroke="#f0f" stroke-width=".25"/>
<path d="M119.4 61v12.7" fill="none" stroke="#00f" stroke-width=".76"/>
<circle cx="119.4" cy="73.7" r=".38" fill="#00f"/>
<path d="M81.3 246.4h.1M81.3 246.4h2.5M144.8 251.5h.1M144.8 251.5v2.5M144.8 251.5h10.2M155 251.5h.1M155 251.5v2.5M165.1 261.6h.1M165.1 261.6v2.6M177.8 264.2h.1M177.8 264.2h5.1M177.8 264.2v7.6" fill="none" stroke="#800040" stroke-width=".25"/>
<circle cx="177.8" cy="264.2" r=".5" fill="#f0f"/>
<circle cx="177.8" cy="264.2" r=".5" fill="none" stroke="#f0f" stroke-width=".25"/>
<path d="M149.9 155h.1M149.9 144.8h.1M149.9 155h10.1M149.9 144.8v10.2" fill="none" stroke="#800040" stroke-width=".25"/>
<circle cx="149.9" cy="144.8" r=".5" fill="#f0f"/>
<circle cx="149.9" cy="144.8" r=".5" fill="none" stroke="#f0f" stroke-width=".25"/>
<path d="M144.8 129.6h.1M144.8 129.6v27.9M170.2 155h.1M170.2 155h30.5v17.7M200.7 172.7h.1" fill="none" stroke="#800040" stroke-width=".25"/>
<circle cx="144.8" cy="129.5" r=".5" fill="#f0f"/>
<circle cx="144.8" cy="129.5" r=".5" fill="none" stroke="#f0f" stroke-width=".25"/>
<path d="M144.8 129.6h25.4M170.2 129.6h.1" fill="none" stroke="#800040" stroke-width=".25"/>
<circle cx="170.2" cy="129.5" r=".5" fill="#f0f"/>
<circle cx="170.2" cy="129.5" r=".5" fill="none" stroke="#f0f" stroke-width=".25"/>
<path d="M109.2 144.8h.1M109.2 142.3v2.5M109.2 144.8h40.7M119.4 144.8h.1M119.4 142.3v2.5M149.9 144.8h.1" fill="none" stroke="#800040" stroke-width=".25"/>
<circle cx="119.4" cy="144.8" r=".5" fill="#f0f"/>
<circle cx="119.4" cy="144.8" r=".5" fill="none" stroke="#f0f" stroke-width=".25"/>
<path d="M149.9 144.8h.1M149.9 144.8h22.8" fill="none" stroke="#800040" stroke-width=".25"/>
<circle cx="78.7" cy="264.2" r=".5" fill="#f0f"/>
<circle cx="78.7" cy="264.2" r=".5" fill="none" stroke="#f0f" stroke-width=".25"/>
<circle cx="68.6" cy="264.2" r=".5" fill="#f0f"/>
<circle cx="68.6" cy="264.2" r=".5" fill="none" stroke="#f0f" stroke-width=".25"/>
<circle cx="109.2" cy="144.8" r=".5" fill="#f0f"/>
<circle cx="109.2" cy="144.8" r=".5" fill="none" stroke="#f0f" stroke-width=".25"/>
<circle cx="73.7" cy="38.1" r=".5" fill="#f0f"/>
<circle cx="73.7" cy="38.1" r=".5" fill="none" stroke="#f0f" stroke-width=".25"/>
<circle cx="83.8" cy="71.1" r=".5" fill="#f0f"/>
<circle cx="83.8" cy="71.1" r=".5" fill="none" stroke="#f0f" stroke-width=".25"/>
<circle cx="73.7" cy="58.4" r=".5" fill="#f0f"/>
<circle cx="73.7" cy="58.4" r=".5" fill="none" stroke="#f0f" stroke-width=".25"/>
<circle cx="58.4" cy="264.2" r=".5" fill="#f0f"/>
<circle cx="58.4" cy="264.2" r=".5" fill="none" stroke="#f0f" stroke-width=".25"/>
<circle cx="48.3" cy="264.2" r=".5" fill="#f0f"/>
<circle cx="48.3" cy="264.2" r=".5" fill="none" stroke="#f0f" stroke-width=".25"/>
<circle cx="38.1" cy="264.2" r=".5" fill="#f0f"/>
<circle cx="38.1" cy="264.2" r=".5" fill="none" stroke="#f0f" stroke-width=".25"/>
<circle cx="81.3" cy="248.9" r=".5" fill="#f0f"/>
<circle cx="81.3" cy="248.9" r=".5" fill="none" stroke="#f0f" stroke-width=".25"/>
<circle cx="68.6" cy="248.9" r=".5" fill="#f0f"/>
<circle cx="68.6" cy="248.9" r=".5" fill="none" stroke="#f0f" stroke-width=".25"/>
<circle cx="58.4" cy="248.9" r=".5" fill="#f0f"/>
<circle cx="58.4" cy="248.9" r=".5" fill="none" stroke="#f0f" stroke-width=".25"/>
<circle cx="48.3" cy="248.9" r=".5" fill="#f0f"/>
<circle cx="48.3" cy="248.9" r=".5" fill="none" stroke="#f0f" stroke-width=".25"/>
<circle cx="78.7" cy="261.6" r=".5" fill="#f0f"/>
<circle cx="78.7" cy="261.6" r=".5" fill="none" stroke="#f0f" stroke-width=".25"/>
<circle cx="78.7" cy="259.1" r=".5" fill="#f0f"/>
<circle cx="78.7" cy="259.1" r=".5" fill="none" stroke="#f0f" stroke-width=".25"/>
<circle cx="177.8" cy="246.4" r=".5" fill="#f0f"/>
<circle cx="177.8" cy="246.4" r=".5" fill="none" stroke="#f0f" stroke-width=".25"/>
<circle cx="144.8" cy="251.5" r=".5" fill="#f0f"/>
<circle cx="144.8" cy="251.5" r=".5" fill="none" stroke="#f0f" stroke-width=".25"/>
<circle cx="134.6" cy="264.2" r=".5" fill="#f0f"/>
<circle cx="134.6" cy="264.2" r=".5" fill="none" stroke="#f0f" stroke-width=".25"/>
<circle cx="144.8" cy="264.2" r=".5" fill="#f0f"/>
<circle cx="144.8" cy="264.2" r=".5" fill="none" stroke="#f0f" stroke-width=".25"/>
<circle cx="165.1" cy="264.2" r=".5" fill="#f0f"/>
<circle cx="165.1" cy="264.2" r=".5" fill="none" stroke="#f0f" stroke-width=".25"/>
<circle cx="154.9" cy="264.2" r=".5" fill="#f0f"/>
<circle cx="154.9" cy="264.2" r=".5" fill="none" stroke="#f0f" stroke-width=".25"/>
<circle cx="134.6" cy="259.1" r=".5" fill="#f0f"/>
<circle cx="134.6" cy="259.1" r=".5" fill="none" stroke="#f0f" stroke-width=".25"/>
<circle cx="134.6" cy="261.6" r=".5" fill="#f0f"/>
<circle cx="134.6" cy="261.6" r=".5" fill="none" stroke="#f0f" stroke-width=".25"/>
<circle cx="144.8" cy="246.4" r=".5" fill="#f0f"/>
<circle cx="144.8" cy="246.4" r=".5" fill="none" stroke="#f0f" stroke-width=".25"/>
<circle cx="165.1" cy="246.4" r=".5" fill="#f0f"/>
<circle cx="165.1" cy="246.4" r=".5" fill="none" stroke="#f0f" stroke-width=".25"/>
<circle cx="38.1" cy="248.9" r=".5" fill="#f0f"/>
<circle cx="38.1" cy="248.9" r=".5" fill="none" stroke="#f0f" stroke-width=".25"/>
<circle cx="200.7" cy="172.7" r=".5" fill="#f0f"/>
<circle cx="200.7" cy="172.7" r=".5" fill="none" stroke="#f0f" stroke-width=".25"/>
<circle cx="170.2" cy="188" r=".5" fill="#f0f"/>
<circle cx="170.2" cy="188" r=".5" fill="none" stroke="#f0f" stroke-width=".25"/>
<circle cx="170.2" cy="114.3" r=".5" fill="#f0f"/>
<circle cx="170.2" cy="114.3" r=".5" fill="none" stroke="#f0f" stroke-width=".25"/>
<circle cx="200.7" cy="154.9" r=".5" fill="#f0f"/>
<circle cx="200.7" cy="154.9" r=".5" fill="none" stroke="#f0f" stroke-width=".25"/>
<circle cx="149.9" cy="203.2" r=".5" fill="#f0f"/>
<circle cx="149.9" cy="203.2" r=".5" fill="none" stroke="#f0f" stroke-width=".25"/>
<circle cx="170.2" cy="172.7" r=".5" fill="#f0f"/>
<circle cx="170.2" cy="172.7" r=".5" fill="none" stroke="#f0f" stroke-width=".25"/>
<circle cx="144.8" cy="119.4" r=".5" fill="#f0f"/>
<circle cx="144.8" cy="119.4" r=".5" fill="none" stroke="#f0f" stroke-width=".25"/>
<circle cx="83.8" cy="83.8" r=".5" fill="#f0f"/>
<circle cx="83.8" cy="83.8" r=".5" fill="none" stroke="#f0f" stroke-width=".25"/>
<circle cx="73.7" cy="83.8" r=".5" fill="#f0f"/>
<circle cx="73.7" cy="83.8" r=".5" fill="none" stroke="#f0f" stroke-width=".25"/>
<circle cx="177.8" cy="264.2" r=".5" fill="#f0f"/>
<circle cx="177.8" cy="264.2" r=".5" fill="none" stroke="#f0f" stroke-width=".25"/>
<circle cx="149.9" cy="144.8" r=".5" fill="#f0f"/>
<circle cx="149.9" cy="144.8" r=".5" fill="none" stroke="#f0f" stroke-width=".25"/>
<circle cx="144.8" cy="129.5" r=".5" fill="#f0f"/>
<circle cx="144.8" cy="129.5" r=".5" fill="none" stroke="#f0f" stroke-width=".25"/>
<circle cx="170.2" cy="129.5" r=".5" fill="#f0f"/>
<circle cx="170.2" cy="129.5" r=".5" fill="none" stroke="#f0f" stroke-width=".25"/>
<circle cx="119.4" cy="144.8" r=".5" fill="#f0f"/>
<circle cx="119.4" cy="144.8" r=".5" fill="none" stroke="#f0f" stroke-width=".25"/>
<text font-size="10.9" x="114" y="288.1">2.140.808 Э3</text>
<text font-size="7.4" x="71.5" y="9.3" transform="rotate(-180 71.5 9.3)">2.140.808 Э3</text>
<g font-size="4.1">
<text x="91.5" y="11.3">Schematic Name = C - RS422</text>
<text x="91.5" y="16.4">Schematic Path = /C1</text>
<text x="196.4" y="281.6">Лист</text>
<text x="199.6" y="289.5">5</text>
</g>
<g font-size="3.3">
<text x="18.6" y="290.4">Изм. Лист</text>
<text x="40.9" y="290.4">№ докум.</text>
<text x="60.7" y="290.4">Подпись</text>
<text x="75.5" y="290.1">Дата</text>
</g>
<text font-size="2.8" x="20.6" y="285.1">0</text>
<g font-size="2.3">
<text x="70.9" y="32">+5BR</text>
<text x="22.6" y="59">RXD</text>
<text x="134.4" y="60">+5BR</text>
<text x="23.4" y="71.9">TXD</text>
<text x="91.2" y="75.2">+5BR</text>
<text x="134.6" y="80.8">GNDR</text>
<text x="23.4" y="84.6">EN</text>
<text x="91.5" y="93.5">GNDR</text>
<text x="71.1" y="103.7">GNDR</text>
<text x="196.1" y="130.3">A</text>
<text x="196.1" y="145.6">#B</text>
<text x="196.1" y="188.8">#Z</text>
<text x="196.1" y="204">Y</text>
<text x="88.4" y="223">4</text>
<text x="123.7" y="223">18</text>
<text x="88.4" y="228.1">5</text>
<text x="88.4" y="233.2">6</text>
<text x="123.7" y="233.2">15</text>
<text x="123.7" y="228.1">17</text>
<text x="88.4" y="238.3">7</text>
<text x="123.7" y="238.3">13</text>
<text x="35.3" y="242.9">+5BR</text>
<text x="88.4" y="245.9">2</text>
<text x="123.7" y="245.9">19</text>
<text x="21.4" y="249.7">+5BR</text>
<text x="88.4" y="248.4">8</text>
<text x="123.7" y="251">12</text>
<text x="191" y="247.2">VISO</text>
<text x="88.4" y="256">1</text>
<text x="123.7" y="256">11</text>
<text x="87.1" y="263.7">10</text>
<text x="88.4" y="258.6">3</text>
<text x="88.4" y="261.1">9</text>
<text x="123.7" y="258.6">14</text>
<text x="123.7" y="261.1">16</text>
<text x="123.7" y="263.7">20</text>
<text x="21.4" y="265">GNDR</text>
<text x="191" y="265">GND2</text>
<text x="35.6" y="273.9">GNDR</text>
</g>
<g font-size="2.3" fill="#000080">
<text x="76.2" y="45.3">R25</text>
<text x="76.2" y="47.8">10k</text>
<text x="86.4" y="45.3">R26</text>
<text x="86.4" y="47.8">10k</text>
<text x="45.7" y="56.7">R27</text>
<text x="43.2" y="61.3">100</text>
<text x="45.7" y="69.4">R28</text>
<text x="139.7" y="68.1">C19</text>
<text x="139.7" y="70.7">0.1uF</text>
<text x="42.9" y="74">100</text>
<text x="45.7" y="82.1">R66</text>
<text x="96.5" y="78.3">DD5</text>
<text x="96.5" y="80.8">SN74LVC1G14DBV</text>
<text x="43.2" y="86.7">100</text>
<text x="76.2" y="88.4">R65</text>
<text x="76.2" y="91">10k</text>
<text x="129.6" y="113.8">S5</text>
<text x="152.4" y="118.9">VD10</text>
<text x="172.7" y="118.9">VD9</text>
<text x="121.2" y="124">SmWDL-02</text>
<text x="152.4" y="121.5">SM6T6V8CA</text>
<text x="172.7" y="121.5">SM6T6V8CA</text>
<text x="93.7" y="127.8">R29</text>
<text x="167.7" y="131.6">80m</text>
<text x="180.4" y="126.5">FB9</text>
<text x="91.5" y="132.4">5.1</text>
<text x="111.8" y="134.2">R30</text>
<text x="111.8" y="136.7">240</text>
<text x="121.9" y="134.2">R31</text>
<text x="121.9" y="136.7">240</text>
<text x="94" y="143">R32</text>
<text x="180.4" y="141.8">FB10</text>
<text x="91.5" y="147.6">5.1</text>
<text x="167.7" y="146.9">80m</text>
<text x="165.1" y="153.2">R36</text>
<text x="147.3" y="159.6">R35</text>
<text x="162.6" y="157.8">270</text>
<text x="147.3" y="162.1">270</text>
<text x="152.4" y="177.3">VD12</text>
<text x="152.4" y="179.9">SM6T6V8CA</text>
<text x="172.7" y="177.3">VD11</text>
<text x="172.7" y="179.9">SM6T6V8CA</text>
<text x="180.4" y="185">FB11</text>
<text x="91.5" y="190.8">5.1</text>
<text x="94" y="186.2">R33</text>
<text x="167.7" y="190">80m</text>
<text x="93.7" y="201.5">R34</text>
<text x="180.4" y="200.2">FB12</text>
<text x="91.5" y="206">5.1</text>
<text x="167.7" y="205.3">80m</text>
<text x="116.9" y="220.5">DD9</text>
<text x="40.7" y="256.1">C20</text>
<text x="50.8" y="256.1">C21</text>
<text x="61" y="256.1">C22</text>
<text x="71.1" y="256.1">C23</text>
<text x="147.3" y="256.1">C24</text>
<text x="157.5" y="256.1">C25</text>
<text x="167.7" y="256.1">C26</text>
<text x="180.4" y="256.1">C27</text>
<text x="40.7" y="258.6">10uF</text>
<text x="50.8" y="258.6">0.1uF</text>
<text x="61" y="258.6">0.1uF</text>
<text x="71.1" y="258.6">0.01uF</text>
<text x="147.3" y="258.6">0.1uF</text>
<text x="157.5" y="258.6">10uF</text>
<text x="167.7" y="258.6">0.01uF</text>
<text x="180.4" y="258.6">0.1uF</text>
<text x="101.6" y="268.8">ADM2587EBRWZ</text>
</g>
<g font-size="2.3" fill="#f00">
<text x="109.7" y="57.8">_RXD</text>
<text x="109.7" y="70.5">_#TXD</text>
<text x="112.3" y="83.3">#RE</text>
<text x="112.3" y="96">DE</text>
<text x="56.4" y="129.1">1A</text>
<text x="58.9" y="144.3">1#B</text>
<text x="56.4" y="187.5">1#Z</text>
<text x="56.4" y="202.7">1Y</text>
<text x="48.8" y="222.9">_RXD</text>
<text x="135.1" y="223">1A</text>
<text x="48.8" y="233.2">DE</text>
<text x="48.8" y="228.1">#RE</text>
<text x="135.1" y="228.1">1#B</text>
<text x="135.1" y="233.2">1#Z</text>
<text x="48.8" y="238.2">_#TXD</text>
<text x="135.1" y="238.3">1Y</text>
</g>
<g font-size="2.3" fill="#00f">
<text x="124.9" y="117.6" transform="rotate(-90 124.9 117.6)">2</text>
<text x="124.9" y="120.2" transform="rotate(-90 124.9 120.2)">1</text>
</g>
<g font-size="2.3" fill="#004080">
<text x="92.7" y="224.6">RXD</text>
<text x="119.1" y="224.6">A</text>
<text x="92.7" y="229.7">RE</text>
<text x="119.1" y="229.7">B</text>
<text x="92.7" y="234.7">DE</text>
<text x="92.7" y="239.8">TXD</text>
<text x="119.2" y="239.8">Y</text>
<text x="119.3" y="234.7">Z</text>
<text x="92.7" y="247.4">VCC#0</text>
<text x="92.7" y="250">VCC#1</text>
<text x="113.4" y="247.4">VISOin</text>
<text x="92.7" y="257.6">GND1#0</text>
<text x="111.8" y="257.6">GND2#0</text>
<text x="112" y="252.5">VISOout</text>
<text x="92.7" y="260.1">GND1#1</text>
<text x="92.7" y="262.7">GND1#2</text>
<text x="111.8" y="260.1">GND2#1</text>
<text x="111.8" y="262.7">GND2#2</text>
<text x="92.7" y="265.2">GND1#3</text>
<text x="111.8" y="265.2">GND2#3</text>
</g>
</svg>
